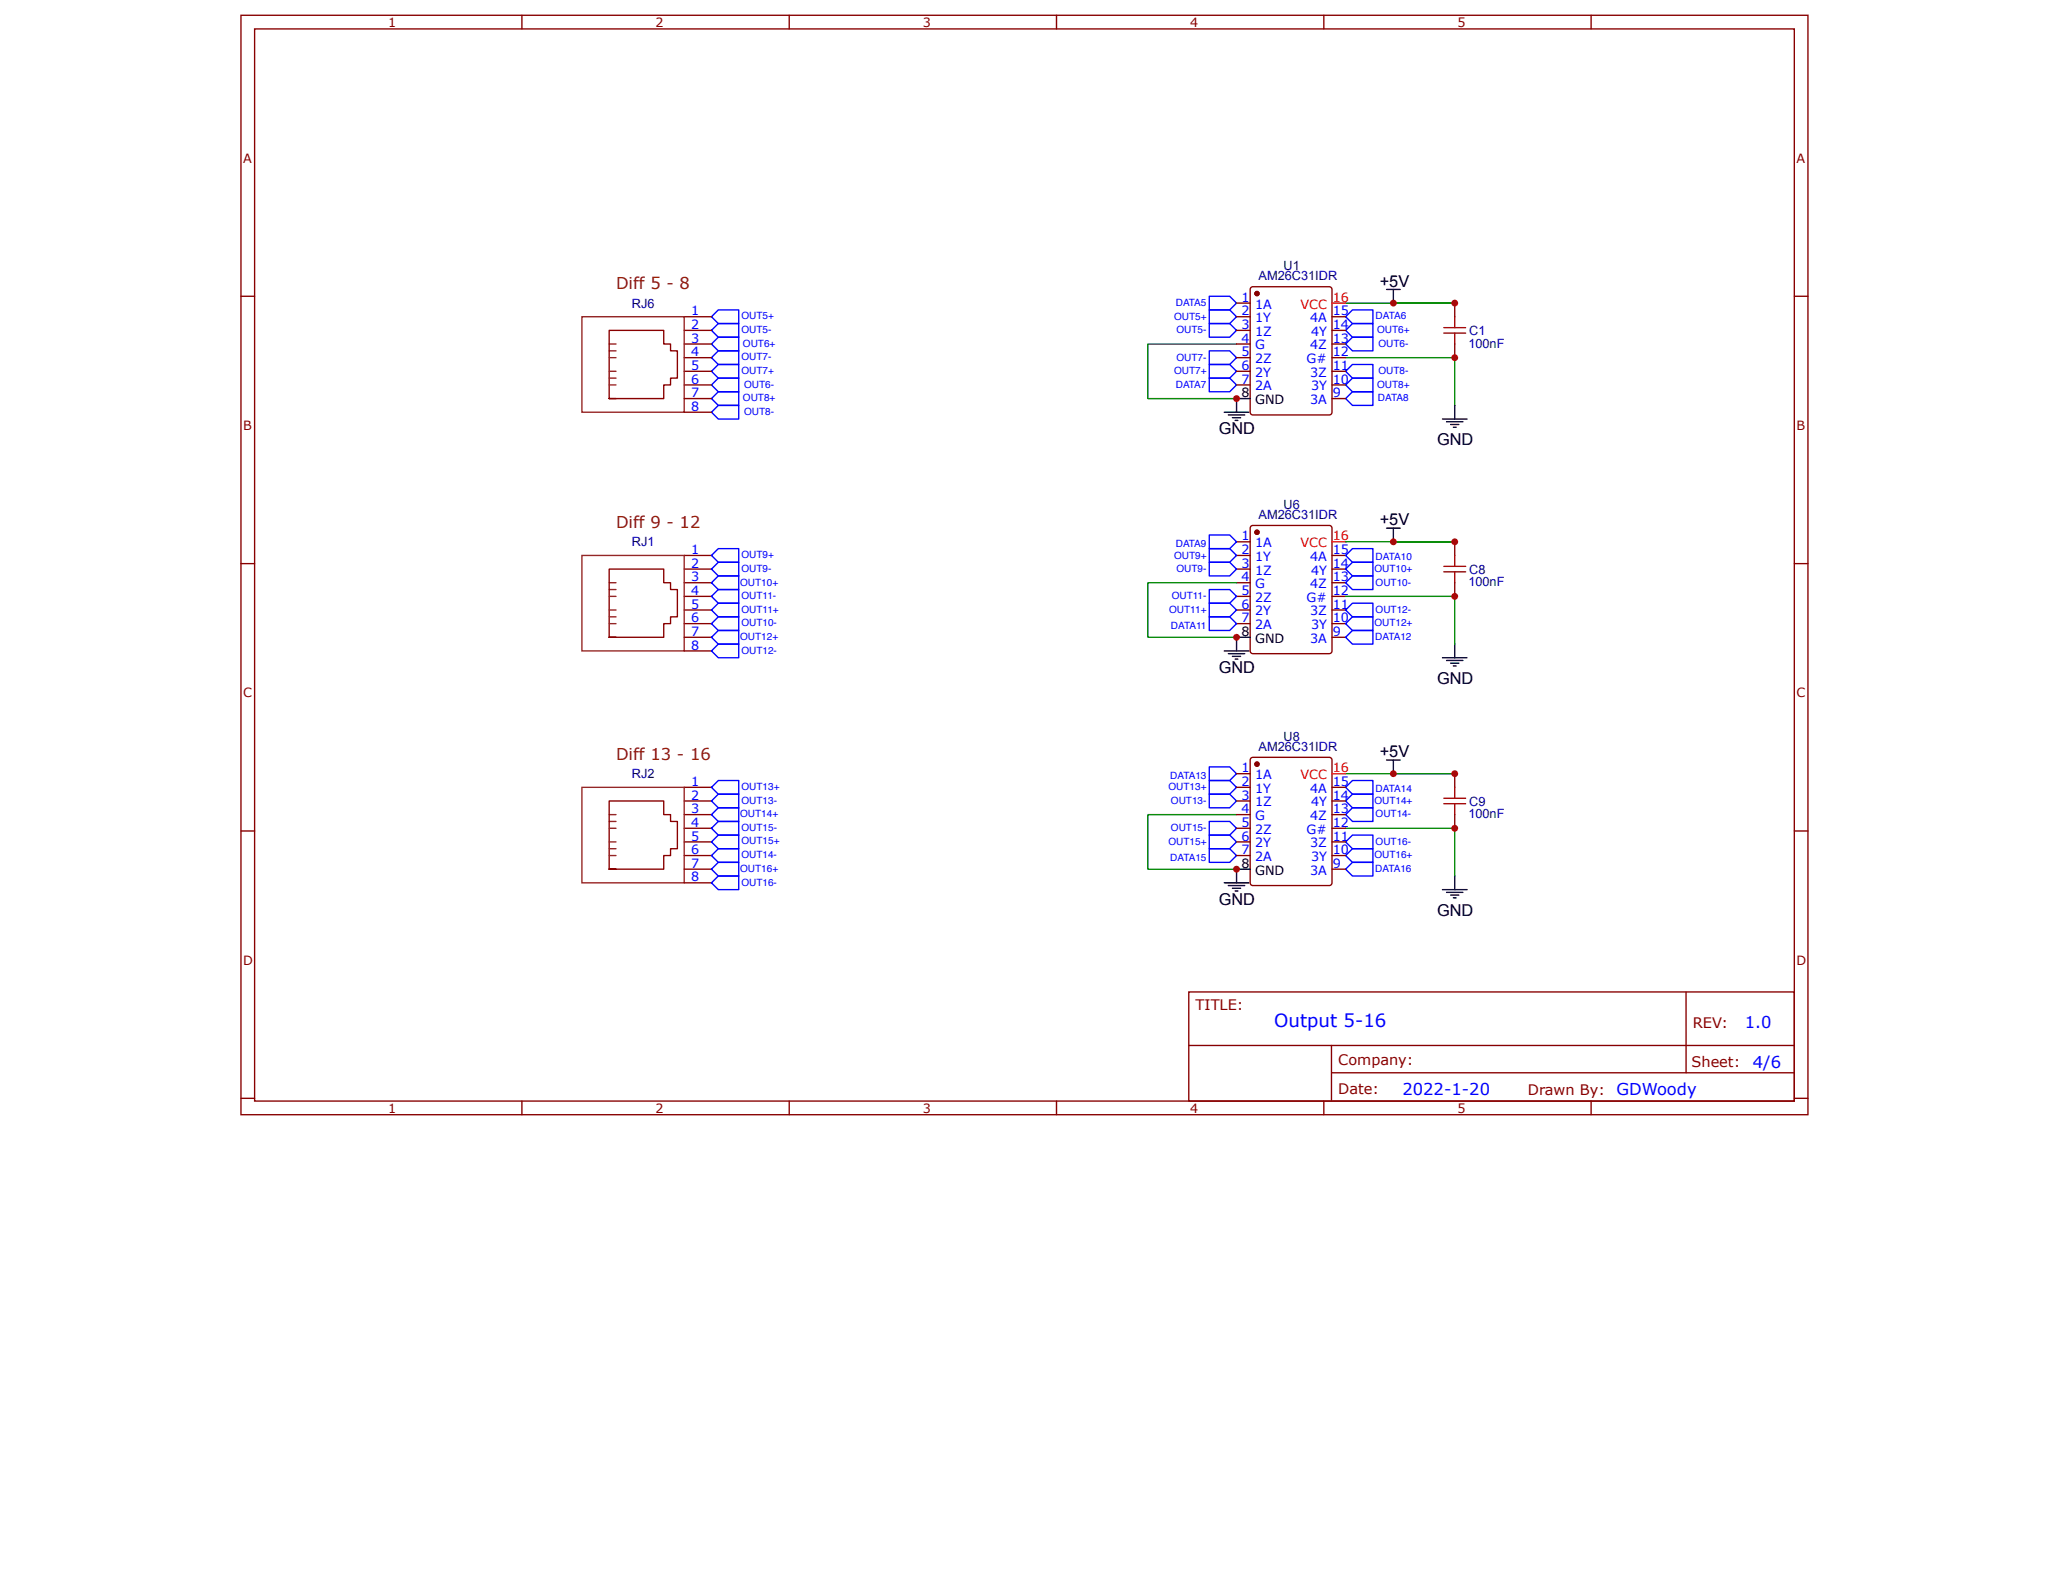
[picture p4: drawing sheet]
<svg xmlns="http://www.w3.org/2000/svg" width="279mm" height="216mm" viewBox="0 0 279 216" stroke-linecap="round" stroke-linejoin="round" font-family="sans-serif">
<g fill="none" stroke="#800" stroke-width=".18">
<path d="M32.6 2.1h212v148.7h-212zM34.4 3.9h208.4v145h-208.4zM70.6 2.1v1.8M106.8 2.1v1.8M142.9 2.1v1.8M179.1 2.1v1.8M215.3 2.1v1.8M32.6 40.1h1.8M242.8 40.1h1.8M32.6 76.2h1.8M92.6 78.8h3.7M92.6 77h3.7"/>
<path d="M92.6 75.1h3.7M242.8 76.2h1.8M82.4 86.2v-9.2h7.4v1.8h.9v1h1v3.6h-1v1h-.9v1.8h-7.4h.9M92.6 84.4h3.7M92.6 82.5h3.7M92.6 80.7h3.7M92.6 86.2h3.7M92.6 88.1h3.7M32.6 112.4h1.8M242.8 112.4h1.8M160.8 134.2h82v14.7h-82zM228.1 134.2v10.9"/>
<path d="M32.6 148.6h1.8M70.6 148.9v1.9M106.8 148.9v1.9M142.9 148.9v1.9M160.9 141.4h81.8M179.1 148.9v1.9M180.2 145.1h62.5M180.2 141.4v7.4M215.3 148.9v1.9M242.8 148.6h1.8"/>
</g>
<path d="M78.7 75.1h13.9v13h-13.9zM82.4 78.8h.9M82.4 79.8h.9M82.4 80.7h.9M82.4 82.5h.9M82.4 83.4h.9M82.4 84.4h.9" fill="none" stroke="#8d2323" stroke-width=".18"/>
<circle cx="170.1" cy="72" r=".28" fill="#800"/>
<g fill="none" stroke="#800" stroke-width=".18">
<path d="M169.3 71.1h10.6l.3 .2v16.8l-.2 .3h-10.5l-.3-.2v-16.8z"/>
<circle cx="170.1" cy="72" r=".28"/>
</g>
<circle cx="170.1" cy="72" r=".28" fill="#800"/>
<g fill="none" stroke="#800" stroke-width=".18">
<path d="M167.3 73.3h1.9M167.3 75.1h1.9M167.3 77h1.9M167.3 78.8h1.9M180.2 75.1h1.9M180.2 77h1.9M180.2 78.8h1.9M196.8 73.3v1.8M196.8 78.8v1.9M167.3 80.7h1.9M167.3 82.5h1.9M167.3 84.4h1.9"/>
<path d="M180.2 80.7h1.9M180.2 82.5h1.9M180.2 84.4h1.9M180.2 86.2h1.9M196.8 104.7v1.8M196.8 110.2v1.8"/>
<circle cx="170.1" cy="72" r=".28"/>
</g>
<g fill="none" stroke="#000" stroke-width=".18">
<path d="M187.6 71.4h1.8M188.5 71.4v1.9M165.6 88.1h3.4M166.2 88.4h2.2M166.8 88.8h1.1M167.1 89.2h.4M169.2 86.2h-1.9v1.9M195.2 89h3.3M195.7 89.3h2.2M196.3 89.7h1.1M196.6 90.1h.4M196.8 87.1v1.9"/>
<path d="M165.6 119.4h3.4M166.2 119.8h2.2M167.3 117.6v1.8M187.6 102.8h1.8M188.5 102.8v1.9M196.8 118.5v1.8M166.8 120.2h1.1M167.1 120.5h.4M195.2 120.3h3.3M195.7 120.7h2.2M196.3 121.1h1.1M196.6 121.5h.4"/>
</g>
<path d="M180.2 73.3h1.9" fill="none" stroke="#f00" stroke-width=".18"/>
<path d="M195.4 76.6h2.9M195.4 77.4h2.9M196.8 75.1v1.5M196.8 77.4v1.4M195.4 108h2.9M195.4 108.7h2.9M196.8 106.5v1.5M196.8 108.7v1.5" fill="none" stroke="#a00000" stroke-width=".18"/>
<path d="M167.3 78.8h-12v7.4h12M182.1 73.3h14.7M182.1 80.7h14.7v6.4M167.3 110.2h-12v7.4h12M182.1 112h14.7v6.5M182.1 104.7h14.7" fill="none" stroke="#080" stroke-width=".18"/>
<g fill="none" stroke="#00f" stroke-width=".18">
<path d="M163.6 72.4h2.8l.9 .9-.9 .9h-2.8zM163.6 76.1h2.8l.9 .9-.9 .9h-2.8zM163.6 74.2h2.8l.9 .9-.9 1h-2.8zM163.6 79.8h2.8l.9 .9-.9 .9h-2.8zM182.1 75.1l.9-.9h2.8v1.9h-2.8zM182.1 77l.9-.9h2.8v1.8h-2.8zM182.1 78.8l.9-.9h2.8v1.9h-2.8zM163.6 83.4h2.8l.9 1-.9 .9h-2.8zM163.6 81.6h2.8l.9 .9-.9 .9h-2.8zM182.1 86.2l.9-.9h2.8v1.8h-2.8zM182.1 84.4l.9-1h2.8v1.9h-2.8zM183 81.6h2.8v1.8h-2.8l-.9-.9z"/>
<path d="M163.6 111.1h2.8l.9 .9-.9 1h-2.8zM163.6 113h2.8l.9 .9-.9 .9h-2.8zM163.6 105.6h2.8l.9 .9-.9 .9h-2.8zM163.6 107.4h2.8l.9 1-.9 .9h-2.8zM163.6 103.7h2.8l.9 1-.9 .9h-2.8zM163.6 114.8h2.8l.9 .9-.9 1h-2.8zM183 109.3h2.8v1.8h-2.8l-.9-.9zM183 107.4h2.8v1.9h-2.8l-.9-.9zM183 114.8h2.8v1.9h-2.8l-.9-1zM183 113h2.8v1.8h-2.8l-.9-.9zM183 105.6h2.8v1.8h-2.8l-.9-.9zM183 116.7h2.8v1.8h-2.8l-.9-.9z"/>
</g>
<circle cx="170.1" cy="103.4" r=".28" fill="#800"/>
<g fill="none" stroke="#800" stroke-width=".18">
<path d="M169.2 102.6l.3-.2h10.4l.3 .2v16.8l-.2 .3-10.5 .1-.3-.2z"/>
<circle cx="170.1" cy="103.4" r=".28"/>
</g>
<circle cx="170.1" cy="103.4" r=".28" fill="#800"/>
<g fill="none" stroke="#800" stroke-width=".18">
<path d="M196.8 41v1.8M196.8 46.5v1.9M82.4 117.6v-9.2h7.4v1.8h.9v.9h1v3.7h-1v.9h-.9v1.9h-7.4h.9M92.6 106.5h3.7M92.6 108.4h3.7M92.6 110.2h3.7M92.6 112h3.7M92.6 113.9h3.7M92.6 115.7h3.7M92.6 117.6h3.7M92.6 119.4h3.7M167.3 104.7h1.9"/>
<path d="M167.3 106.5h1.9M167.3 108.4h1.9M167.3 110.2h1.9M167.3 112h1.9M167.3 113.9h1.9M167.3 115.7h1.9M180.2 106.5h1.9M180.2 108.4h1.9M180.2 110.2h1.9M180.2 112h1.9M180.2 113.9h1.9M180.2 115.7h1.9"/>
<path d="M180.2 117.6h1.9"/>
<circle cx="170.1" cy="103.4" r=".28"/>
</g>
<g fill="none" stroke="#000" stroke-width=".18">
<path d="M187.6 39.2h1.8M188.5 39.2v1.8M165.6 55.8h3.4M166.2 56.1h2.2M166.8 56.5h1.1M167.1 56.9h.4M167.3 53.9v1.9M195.2 56.7h3.3M195.7 57.1h2.2M196.3 57.4h1.1M196.6 57.8h.4M196.8 54.8v1.9"/>
<path d="M167.3 117.6h1.9"/>
</g>
<path d="M180.2 104.7h1.9" fill="none" stroke="#f00" stroke-width=".18"/>
<path d="M78.7 106.5h13.9v12.9h-13.9zM82.4 110.2h.9M82.4 111.1h.9M82.4 112h.9M82.4 113.9h.9M82.4 114.8h.9M82.4 115.7h.9" fill="none" stroke="#8d2323" stroke-width=".18"/>
<g fill="none" stroke="#00f" stroke-width=".18">
<path d="M96.3 53.9l.9-.9h2.8v1.8h-2.8zM96.3 55.8l.9-1h2.8v1.9h-2.8zM96.3 52.1l.9-.9h2.8v1.8h-2.8zM96.3 50.2l.9-.9h2.8v1.9h-2.8zM96.3 48.4l.9-.9h2.8v1.8h-2.8zM96.3 46.5l.9-.9h2.8v1.9h-2.8zM96.3 44.7l.9-.9h2.8v1.8h-2.8zM96.3 42.8l.9-.9h2.8v1.9h-2.8zM163.6 47.5h2.8l.9 .9-.9 .9h-2.8zM163.6 49.3h2.8l.9 .9-.9 1h-2.8zM163.6 41.9h2.8l.9 .9-.9 1h-2.8zM163.6 43.8h2.8l.9 .9-.9 .9h-2.8z"/>
<path d="M163.6 40.1h2.8l.9 .9-.9 .9h-2.8zM163.6 51.2h2.8l.9 .9-.9 .9h-2.8zM182.1 46.5l.9-.9h2.8v1.9h-2.8zM182.1 52.1l.9-.9h2.8v1.8h-2.8zM182.1 50.2l.9-.9h2.8v1.9h-2.8zM183 43.8h2.8v1.8h-2.8l-.9-.9zM183 41.9h2.8v1.9h-2.8l-.9-1zM183 53h2.8v1.8h-2.8l-.9-.9zM96.3 75.1l.9-.9h2.8v1.9h-2.8zM96.3 77l.9-.9h2.8v1.8h-2.8zM96.3 78.8l.9-.9h2.8v1.9h-2.8zM96.3 80.7l.9-.9h2.8v1.8h-2.8z"/>
<path d="M96.3 82.5l.9-.9h2.8v1.8h-2.8zM96.3 84.4l.9-1h2.8v1.9h-2.8zM96.3 88.1l.9-1h2.8v1.9h-2.8zM96.3 86.2l.9-.9h2.8v1.8h-2.8zM96.3 106.5l.9-.9h2.8v1.8h-2.8zM96.3 113.9l.9-.9h2.8v1.8h-2.8zM96.3 112l.9-.9h2.8v1.9h-2.8zM97.2 107.4h2.8v1.9h-2.8l-.9-.9zM97.2 116.7h2.8v1.8h-2.8l-.9-.9zM97.2 118.5h2.8v1.8h-2.8l-.9-.9zM97.2 114.8h2.8v1.9h-2.8l-.9-1zM97.2 109.3h2.8v1.8h-2.8l-.9-.9z"/>
</g>
<path d="M167.3 46.5h-12v7.4h12M182.1 48.4h14.7v6.4M182.1 41h14.7" fill="none" stroke="#080" stroke-width=".18"/>
<path d="M195.4 44.3h2.9M195.4 45.1h2.9M196.8 42.8v1.5M196.8 45.1v1.4" fill="none" stroke="#a00000" stroke-width=".18"/>
<circle cx="170.1" cy="39.7" r=".28" fill="#800"/>
<g fill="none" stroke="#800" stroke-width=".18">
<path d="M169.3 38.8h10.6l.3 .2v16.8l-.2 .3h-10.5l-.3-.1v-16.8z"/>
<circle cx="170.1" cy="39.7" r=".28"/>
</g>
<circle cx="170.1" cy="39.7" r=".28" fill="#800"/>
<g fill="none" stroke="#800" stroke-width=".18">
<path d="M82.4 53.9v-9.2h7.4v1.8h.9v1h1v3.7h-1v.9h-.9v1.8h-7.4h.9M92.6 42.8h3.7M92.6 44.7h3.7M92.6 46.5h3.7M92.6 48.4h3.7M92.6 50.2h3.7M92.6 52.1h3.7M92.6 53.9h3.7M92.6 55.8h3.7M167.3 41h1.9M167.3 42.8h1.9M167.3 44.7h1.9"/>
<path d="M167.3 46.5h1.9M167.3 48.4h1.9M167.3 50.2h1.9M167.3 52.1h1.9M180.2 42.8h1.9M180.2 44.7h1.9M180.2 46.5h1.9M180.2 48.4h1.9M180.2 50.2h1.9M180.2 52.1h1.9M180.2 53.9h1.9"/>
<circle cx="170.1" cy="39.7" r=".28"/>
</g>
<path d="M167.3 53.9h1.9" fill="none" stroke="#000" stroke-width=".18"/>
<path d="M180.2 41h1.9" fill="none" stroke="#f00" stroke-width=".18"/>
<path d="M78.7 42.8h13.9v13h-13.9zM82.4 46.5h.9M82.4 47.5h.9M82.4 48.4h.9M82.4 50.2h.9M82.4 51.2h.9M82.4 52.1h.9" fill="none" stroke="#8d2323" stroke-width=".18"/>
<g fill="#c00">
<circle cx="188.5" cy="73.3" r=".46"/>
<circle cx="196.8" cy="80.7" r=".46"/>
<circle cx="196.8" cy="73.3" r=".46"/>
<circle cx="167.3" cy="86.2" r=".46"/>
<circle cx="167.3" cy="117.6" r=".46"/>
<circle cx="196.8" cy="104.7" r=".46"/>
<circle cx="196.8" cy="112" r=".46"/>
<circle cx="188.5" cy="104.7" r=".46"/>
<circle cx="167.3" cy="53.9" r=".46"/>
<circle cx="196.8" cy="41" r=".46"/>
<circle cx="196.8" cy="48.4" r=".46"/>
<circle cx="188.5" cy="41" r=".46"/>
</g>
<text font-size="2.5" fill="#00f" x="172.4" y="138.9">Output 5-16</text>
<g font-size="2.2" fill="#630">
<text x="83.3" y="39.2">Diff 5 - 8</text>
<text x="83.3" y="71.4">Diff 9 - 12</text>
<text x="83.3" y="102.8">Diff 13 - 16</text>
</g>
<g font-size="2.2">
<text x="186.7" y="38.8">+5V</text>
<text x="164.9" y="58.7">GND</text>
<text x="194.4" y="60.2">GND</text>
<text x="186.7" y="71.1">+5V</text>
<text x="164.9" y="91">GND</text>
<text x="194.4" y="92.5">GND</text>
<text x="186.7" y="102.4">+5V</text>
<text x="164.9" y="122.4">GND</text>
<text x="194.4" y="123.8">GND</text>
</g>
<g font-size="2.2" fill="#00f">
<text x="236.1" y="139">1.0</text>
<text x="189.7" y="148.1">2022-1-20</text>
<text x="218.7" y="148.1">GDWoody</text>
<text x="237.2" y="144.4">4/6</text>
</g>
<g font-size="2" fill="#800">
<text x="161.8" y="136.6">TITLE:</text>
<text x="229.1" y="139">REV:</text>
<text x="181.1" y="148">Date:</text>
<text x="181.1" y="144">Company:</text>
<text x="206.7" y="148.1">Drawn By:</text>
<text x="228.9" y="144.3">Sheet:</text>
</g>
<g font-size="1.7" fill="#800">
<text x="52.5" y="3.6">1</text>
<text x="88.7" y="3.6">2</text>
<text x="124.9" y="3.6">3</text>
<text x="161" y="3.6">4</text>
<text x="197.2" y="3.6">5</text>
<text x="32.9" y="22">A</text>
<text x="243.1" y="22">A</text>
<text x="32.9" y="58.2">B</text>
<text x="243.1" y="58.2">B</text>
<text x="32.9" y="94.3">C</text>
<text x="243.1" y="94.3">C</text>
<text x="32.9" y="130.5">D</text>
<text x="243.1" y="130.5">D</text>
<text x="52.5" y="150.5">1</text>
<text x="88.7" y="150.5">2</text>
<text x="124.9" y="150.5">3</text>
<text x="161" y="150.5">4</text>
<text x="197.2" y="150.5">5</text>
</g>
<g font-size="1.7" fill="#000080">
<text x="85.5" y="41.6">RJ6</text>
<text x="170.3" y="37.9">AM26C31IDR</text>
<text x="173.7" y="36.5">U1</text>
<text x="198.7" y="47">100nF</text>
<text x="198.8" y="45.3">C1</text>
<text x="170.3" y="70.2">AM26C31IDR</text>
<text x="173.7" y="68.8">U6</text>
<text x="85.5" y="73.9">RJ1</text>
<text x="198.8" y="77.6">C8</text>
<text x="198.7" y="79.3">100nF</text>
<text x="170.3" y="101.6">AM26C31IDR</text>
<text x="173.7" y="100.2">U8</text>
<text x="85.5" y="105.3">RJ2</text>
<text x="198.7" y="110.7">100nF</text>
<text x="198.8" y="109">C9</text>
</g>
<g font-size="1.7" fill="#00f">
<text x="168" y="40.8">1</text>
<text x="169.8" y="41.7">1A</text>
<text x="93.5" y="46.4">3</text>
<text x="93.5" y="44.5">2</text>
<text x="93.5" y="42.7">1</text>
<text x="168" y="42.7">2</text>
<text x="168" y="44.5">3</text>
<text x="168" y="46.4">4</text>
<text x="169.8" y="43.6">1Y</text>
<text x="169.8" y="45.4">1Z</text>
<text x="169.8" y="47.3">G</text>
<text x="177.3" y="47.3">4Z</text>
<text x="177.3" y="43.6">4A</text>
<text x="177.4" y="45.4">4Y</text>
<text x="180.3" y="46.4">13</text>
<text x="180.3" y="44.5">14</text>
<text x="180.3" y="42.7">15</text>
<text x="93.5" y="51.9">6</text>
<text x="93.5" y="50">5</text>
<text x="93.5" y="48.2">4</text>
<text x="93.5" y="53.7">7</text>
<text x="168" y="48.2">5</text>
<text x="168" y="50">6</text>
<text x="168" y="51.9">7</text>
<text x="169.8" y="49.1">2Z</text>
<text x="169.8" y="51">2Y</text>
<text x="169.8" y="52.8">2A</text>
<text x="176.8" y="49.1">G#</text>
<text x="177.3" y="51">3Z</text>
<text x="177.4" y="52.8">3Y</text>
<text x="180.3" y="53.7">9</text>
<text x="180.3" y="51.9">10</text>
<text x="180.3" y="50">11</text>
<text x="180.3" y="48.2">12</text>
<text x="93.5" y="55.6">8</text>
<text x="177.3" y="54.7">3A</text>
<text x="93.5" y="76.8">2</text>
<text x="93.5" y="75">1</text>
<text x="168" y="73.1">1</text>
<text x="168" y="75">2</text>
<text x="168" y="76.8">3</text>
<text x="169.8" y="74">1A</text>
<text x="169.8" y="75.9">1Y</text>
<text x="169.8" y="77.7">1Z</text>
<text x="177.3" y="75.9">4A</text>
<text x="177.4" y="77.7">4Y</text>
<text x="180.3" y="76.8">14</text>
<text x="180.3" y="75">15</text>
<text x="93.5" y="82.3">5</text>
<text x="93.5" y="80.5">4</text>
<text x="93.5" y="78.6">3</text>
<text x="168" y="78.6">4</text>
<text x="168" y="80.5">5</text>
<text x="168" y="82.3">6</text>
<text x="169.8" y="79.6">G</text>
<text x="169.8" y="81.4">2Z</text>
<text x="169.8" y="83.3">2Y</text>
<text x="176.8" y="81.4">G#</text>
<text x="177.3" y="83.3">3Z</text>
<text x="177.3" y="79.6">4Z</text>
<text x="180.3" y="82.3">11</text>
<text x="180.3" y="80.5">12</text>
<text x="180.3" y="78.6">13</text>
<text x="93.5" y="84.2">6</text>
<text x="93.5" y="86">7</text>
<text x="93.5" y="87.9">8</text>
<text x="168" y="84.2">7</text>
<text x="169.8" y="85.1">2A</text>
<text x="177.3" y="86.9">3A</text>
<text x="177.4" y="85.1">3Y</text>
<text x="180.3" y="86">9</text>
<text x="180.3" y="84.2">10</text>
<text x="93.5" y="106.3">1</text>
<text x="168" y="104.5">1</text>
<text x="168" y="106.3">2</text>
<text x="169.8" y="105.4">1A</text>
<text x="169.8" y="107.2">1Y</text>
<text x="177.3" y="107.2">4A</text>
<text x="180.3" y="106.3">15</text>
<text x="93.5" y="113.7">5</text>
<text x="93.5" y="111.9">4</text>
<text x="93.5" y="110">3</text>
<text x="93.5" y="108.2">2</text>
<text x="168" y="108.2">3</text>
<text x="168" y="110">4</text>
<text x="168" y="111.9">5</text>
<text x="168" y="113.7">6</text>
<text x="169.8" y="109.1">1Z</text>
<text x="169.8" y="110.9">G</text>
<text x="169.8" y="112.8">2Z</text>
<text x="176.8" y="112.8">G#</text>
<text x="177.3" y="110.9">4Z</text>
<text x="177.4" y="109.1">4Y</text>
<text x="180.3" y="113.7">11</text>
<text x="180.3" y="111.9">12</text>
<text x="180.3" y="110">13</text>
<text x="180.3" y="108.2">14</text>
<text x="93.5" y="115.5">6</text>
<text x="93.5" y="117.4">7</text>
<text x="93.5" y="119.2">8</text>
<text x="168" y="115.5">7</text>
<text x="169.8" y="114.6">2Y</text>
<text x="169.8" y="116.5">2A</text>
<text x="177.3" y="114.6">3Z</text>
<text x="177.3" y="118.3">3A</text>
<text x="177.4" y="116.5">3Y</text>
<text x="180.3" y="117.4">9</text>
<text x="180.3" y="115.5">10</text>
</g>
<g font-size="1.7" fill="#f00">
<text x="176" y="41.7">VCC</text>
<text x="180.3" y="40.8">16</text>
<text x="176" y="74">VCC</text>
<text x="180.3" y="73.1">16</text>
<text x="176" y="105.4">VCC</text>
<text x="180.3" y="104.5">16</text>
</g>
<g font-size="1.7">
<text x="168" y="53.7">8</text>
<text x="169.8" y="54.7">GND</text>
<text x="168" y="86">8</text>
<text x="169.8" y="86.9">GND</text>
<text x="168" y="117.4">8</text>
<text x="169.8" y="118.3">GND</text>
</g>
<g font-size="1.4" fill="#00f">
<text x="159.1" y="41.4">DATA5</text>
<text x="100.3" y="45">OUT5-</text>
<text x="100.3" y="43.2">OUT5+</text>
<text x="100.5" y="46.9">OUT6+</text>
<text x="158.8" y="43.3">OUT5+</text>
<text x="159.2" y="45.1">OUT5-</text>
<text x="186.1" y="43.2">DATA6</text>
<text x="186.3" y="45.1">OUT6+</text>
<text x="186.5" y="46.9">OUT6-</text>
<text x="100.3" y="48.7">OUT7-</text>
<text x="100.3" y="50.6">OUT7+</text>
<text x="100.7" y="52.5">OUT6-</text>
<text x="158.8" y="50.6">OUT7+</text>
<text x="159.1" y="52.5">DATA7</text>
<text x="159.2" y="48.8">OUT7-</text>
<text x="186.3" y="52.5">OUT8+</text>
<text x="186.5" y="50.6">OUT8-</text>
<text x="100.5" y="54.3">OUT8+</text>
<text x="100.7" y="56.1">OUT8-</text>
<text x="186.4" y="54.3">DATA8</text>
<text x="100.3" y="77.3">OUT9-</text>
<text x="100.3" y="75.5">OUT9+</text>
<text x="158.8" y="75.6">OUT9+</text>
<text x="159.1" y="74">DATA9</text>
<text x="159.2" y="77.4">OUT9-</text>
<text x="186" y="77.4">OUT10+</text>
<text x="186.1" y="75.7">DATA10</text>
<text x="100.1" y="79.2">OUT10+</text>
<text x="100.3" y="81">OUT11-</text>
<text x="100.3" y="82.9">OUT11+</text>
<text x="158.2" y="82.9">OUT11+</text>
<text x="158.5" y="81.1">OUT11-</text>
<text x="186.1" y="82.9">OUT12-</text>
<text x="186.1" y="79.2">OUT10-</text>
<text x="100.1" y="86.6">OUT12+</text>
<text x="100.3" y="84.7">OUT10-</text>
<text x="100.3" y="88.4">OUT12-</text>
<text x="158.4" y="85.1">DATA11</text>
<text x="186" y="84.7">OUT12+</text>
<text x="186.1" y="86.6">DATA12</text>
<text x="100.3" y="106.9">OUT13+</text>
<text x="158.1" y="106.9">OUT13+</text>
<text x="158.3" y="105.3">DATA13</text>
<text x="186.1" y="107.1">DATA14</text>
<text x="100.1" y="110.6">OUT14+</text>
<text x="100.3" y="108.7">OUT13-</text>
<text x="100.3" y="112.4">OUT15-</text>
<text x="158.4" y="112.5">OUT15-</text>
<text x="158.4" y="108.8">OUT13-</text>
<text x="186" y="108.7">OUT14+</text>
<text x="186.1" y="110.6">OUT14-</text>
<text x="100.1" y="118">OUT16+</text>
<text x="100.3" y="119.8">OUT16-</text>
<text x="100.3" y="116.1">OUT14-</text>
<text x="100.3" y="114.2">OUT15+</text>
<text x="158.1" y="114.3">OUT15+</text>
<text x="158.3" y="116.4">DATA15</text>
<text x="186" y="116.1">OUT16+</text>
<text x="186.1" y="118">DATA16</text>
<text x="186.1" y="114.3">OUT16-</text>
</g>
</svg>
